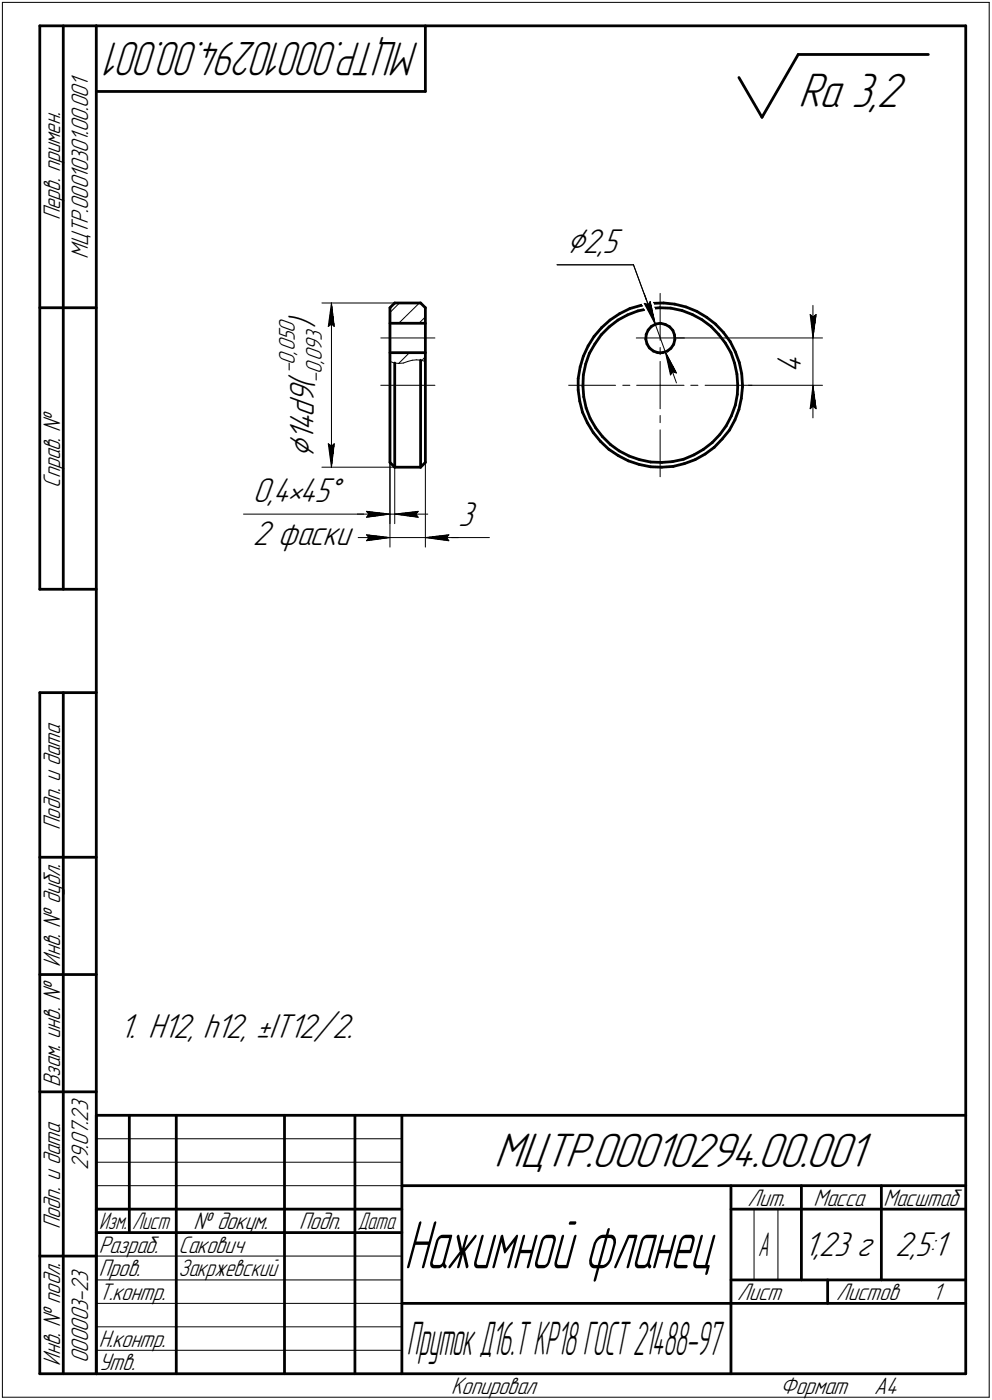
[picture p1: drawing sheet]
<svg xmlns="http://www.w3.org/2000/svg" width="211mm" height="298mm" viewBox="0 0 211 298" stroke-linecap="round" stroke-linejoin="round" font-family="sans-serif">
<g fill="none" stroke="#000" stroke-width=".59">
<path d="M8.5 5.5v120zM8.5 5.5h12zM13.5 5.5v120zM20.5 5.5v287zM20.5 5.5h185zM20.5 19.5h70zM90.5 5.5v14zM157.2 16.5l4.9 8.5zM169.8 11.6l-7.7 13.4zM169.8 11.6h27.7zM205.5 5.5v287zM8.5 65.5h12z"/>
<path d="M83 65.5l1-1zM83 65.5v33zM83 68.8h7.5zM83 75.1h7.5zM84 64.5h5.5zM84 77.3v22.2zM89.5 64.5l1 1zM89.5 76.7v22.8zM90.5 65.5v33zM123.4 78.1l-.4 2.5zM124.1 79.8l-.1 2.4zM124.1 75.9l-.7 2.2z"/>
<path d="M124.6 77.5l-.5 2.3zM125.1 73.7l-1 2.2zM125.4 75.3l-.8 2.2zM126.4 71.6l-1.3 2.1zM126.6 73.2l-1.2 2.1zM127.9 71.3l-1.3 1.9zM128 69.8l1.8-1.6zM128 69.8l-1.6 1.8zM129.6 69.6l1.9-1.4zM129.6 69.6l-1.7 1.7zM129.8 68.2l2-1.4zM131.5 68.2l2-1.1z"/>
<path d="M131.8 66.8l2.2-1.1zM133.5 67.1l2.2-.9zM134 65.7l2.4-.7zM135.7 66.2l2.4-.5zM136.4 65l2.4-.4zM137.4 72.2l.3 1zM137.5 71.2l-.1 1zM137.7 73.2l.5 .9zM137.9 70.3l-.4 .9zM138.1 65.7l2.3-.2zM138.2 74.1l.8 .7zM138.6 69.5l.9-.5z"/>
<path d="M138.6 69.5l-.7 .8zM138.8 64.6l2.4-.1zM139 74.8l1 .3zM139.5 69l1-.2zM140 75.1h1zM140.4 65.5l2.3 .1zM140.5 68.8h.1M140.5 68.8l1.1 .3zM141 75.1l1-.3zM141.2 64.5l2.4 .3zM141.6 69.1l.9 .5zM142 74.8l.7-.6z"/>
<path d="M142.5 69.6l.7 .8zM142.7 65.6l2.4 .5zM143.2 70.4l.3 .9zM143.3 73.3l-.6 .9zM143.5 71.3l.1 1zM143.6 64.8l2.4 .6zM143.6 72.3l-.3 1zM145.1 66.1l2.2 .9zM146 65.4l2.3 .9zM147.3 67l2.1 1.1zM148.3 66.3l2.1 1.3zM149.4 68.1l1.9 1.4z"/>
<path d="M150.4 67.6l1.8 1.4zM151.3 69.5l1.6 1.7zM152.2 69l1.7 1.8zM152.9 71.2l1.4 1.9zM153.9 70.8l1.5 1.9zM154.3 73.1l1.2 2zM155.4 72.7l1.1 2.2zM155.5 75.1l.8 2.2zM156.3 77.3l.5 2.4zM156.5 74.9l.8 2.3zM156.8 79.7l.2 2.3zM157.3 77.2l.5 2.4z"/>
<path d="M157.8 79.6l.2 2.4zM83 98.5l1 1zM84 99.5h5.5zM89.5 99.5l1-1zM123 80.6v2.5zM123 83.1l.4 2.3zM123.4 85.4l.6 2.4zM124 87.8l1 2.2zM124 82.2l.2 2.3zM124.2 84.5l.5 2.4zM124.7 86.9l.9 2.2zM125 90l1.2 2.1z"/>
<path d="M125.6 89.1l1.1 2zM126.2 92.1l1.6 1.9zM126.7 91.1l1.5 1.9zM127.8 94l1.7 1.7zM128.2 93l1.7 1.7zM129.5 95.7l2.1 1.3zM129.9 94.7l1.8 1.3zM131.6 97l2.1 1.1zM131.7 96l2.2 1.1zM133.7 98.1l2.3 .8zM133.9 97.1l2.2 .8zM136 98.9l2.4 .5z"/>
<path d="M136.1 97.9l2.3 .5zM138.4 98.4l2.4 .1zM138.4 99.4l2.4 .1zM140.8 98.5l2.3-.2zM140.8 99.5l2.5-.2zM143.1 98.3l2.4-.5zM143.3 99.3l2.3-.6zM145.5 97.8l2.2-.9zM145.6 98.7l2.3-.8zM147.7 96.9l2-1.2zM147.9 97.9l2.1-1.2zM149.7 95.7l1.9-1.5z"/>
<path d="M150 96.7l2-1.5zM153.2 92.5l-1.6 1.7zM153.7 93.5l-1.7 1.7zM154.5 90.7l-1.3 1.8zM155.2 91.6l-1.5 1.9zM155.6 88.6l-1.1 2.1zM156.4 89.4l-1.2 2.2zM156.5 86.3l-.9 2.3zM156.9 84l-.4 2.3zM157 82l-.1 2zM157.2 87.2l-.8 2.2zM157.7 84.8l-.5 2.4z"/>
<path d="M158 82.4l-.3 2.4zM158 82v.4zM8.5 125.5h12zM8.5 147.5v145zM8.5 147.5h12zM13.5 147.5v145zM8.5 182.5h12zM8.5 207.5h12zM8.5 232.5h12zM20.5 237.5h185zM20.5 237.5v55zM27.5 237.5v25z"/>
<path d="M37.5 237.5v55zM60.5 237.5v55zM75.5 237.5v55zM85.5 237.5v55zM20.5 257.5h65zM85.5 252.5h120zM155.5 252.5v40zM155.5 257.5h15zM170.5 252.5v20zM170.5 257.5h35zM187.5 252.5v20zM8.5 267.5h12z"/>
<path d="M20.5 262.5h65zM85.5 277.5h70zM155.5 277.5h50zM155.5 272.5h50zM176.1 272.5v5zM8.5 292.5h12zM20.5 292.5h185z"/>
</g>
<g fill="none" stroke="#000" stroke-width=".21">
<path d="M.5 .5v297zM.5 .5h210zM210.5 .5v297zM118.5 56.4h16.3zM134.8 56.4l4.6 12.7zM68.5 64.5h15.5zM69.8 69.5l.7-.5zM70.5 64.5l.6 5zM70.5 69l.6 .5zM70.5 64.5l-.7 5zM70.5 64.5v35zM81 72h11.5z"/>
<path d="M83 77l.9 .3zM83 66.5l2-2zM83.9 77.3l.9 .1zM84.8 77.4l1.1-.1zM84.8 77.4l2.3-2.3zM84.8 68.8l4.4-4.3zM85.9 77.3l.9-.3zM86.8 77l.9-.3zM87.7 76.7l.9-.1zM88.6 76.6l1 .1zM89.2 68.8l1.3-1.3zM89.6 76.7l.9 .3z"/>
<path d="M90.5 75.9l-.8 .9zM135.4 72h10.2zM137.1 64.6l.8 .3zM137.1 64.6l2.3 4.5zM137.1 62.5l2.3 6.6zM138.3 64.2l1.1 4.9zM138.3 64.2l-.4 .7zM139.4 69.1l2.2 5.8zM140.5 62.5v10zM140.5 74v1.5zM140.5 77v5zM141.6 74.9l1.1 4.9z"/>
<path d="M141.6 74.9l2.3 4.5zM141.6 74.9l2.3 6.6zM143.1 79.2l-.4 .6zM143.1 79.2l.8 .2zM143.6 72h31.4zM172.4 67l.6 .5zM172.4 67l.6 5zM173 67.5l.7-.5zM173 65v7zM173 72v10zM173.7 67l-.7 5zM68.5 99.5h15.5z"/>
<path d="M69.8 94.5l.7 5zM69.8 94.5l.7 .5zM70.5 95l.6-.5zM71.1 94.5l-.6 5zM81 82h11.5zM83 98.5v18zM83 98.5v13zM84 99.5v12zM90.5 98.5v18zM121 82h10zM132.5 82h1.5zM135.5 82h5z"/>
<path d="M140.5 91.5v10zM140.5 88.5v1.5zM140.5 82v5zM140.5 82h5zM147 82h1.5zM150 82h10zM159.3 82h15.7zM172.4 87l.6-.5zM173 82l-.6 5zM173 86.5l.7 .5zM173 82l.7 5zM173 82v7z"/>
<path d="M51.8 109.5h26.2zM76 114.5h7zM76 109.5h7zM78 109.5h5zM78 113.9l5 .6zM78 113.9l.5 .6zM78 115.1l5-.6zM78 108.9l5 .6zM78 108.9l.5 .6zM78 110.2l5-.7zM78.5 114.5l-.5 .6zM78.5 109.5l-.5 .7z"/>
<path d="M83 114.5h7.5zM83 109.5h1zM84 109.5l5 .7zM84 109.5l5-.6zM84 109.5h7zM88.5 109.5l.5 .7zM89 108.9l-.5 .6zM90.5 114.5h5zM90.5 114.5l5 .6zM90.5 114.5l5-.6zM90.5 114.5h7zM95 114.5l.5 .6z"/>
<path d="M95.5 114.5h8.6zM95.5 113.9l-.5 .6zM20.5 247.5h65zM20.5 252.5h65zM20.5 242.5h65zM160.4 257.5v15zM165.5 257.5v15zM20.5 267.5h65zM20.5 272.5h65zM20.5 277.5h65zM.5 297.5h210zM20.5 282.5h65z"/>
<path d="M20.5 287.5h65z"/>
</g>
<g fill="#fff" stroke="#fff" stroke-width=".21">
<path d="M59 66.5h10.5zM59 66.6h10.5zM59 66.7h10.5zM59 66.8h10.5zM59 66.9h10.5zM59 67h10.5zM59 67.1h10.5zM59 67.1h10.5zM59 67.2h10.5zM59 67.3h10.5zM59 67.4h10.5zM59 67.5h10.5zM59 67.6h10.5zM59 67.6h10.5zM59 67.7h10.5zM59 67.8h10.5zM59 67.9h10.5zM59 68h10.5zM59 68.1h10.5zM59 68.2h10.5zM59 68.2h10.5zM59 68.3h10.5zM59 68.4h10.5zM59 68.5h10.5zM59 68.6h10.5zM59 68.7h10.5zM59 68.7h10.5zM59 68.8h10.5zM59 68.9h10.5zM59 69h10.5zM59 69.1h10.5zM59 69.2h10.5zM59 69.3h10.5zM59 69.3h10.5zM59 69.4h10.5zM59 69.5h10.5zM59 69.6h10.5zM59 69.7h10.5zM59 69.8h10.5zM59 69.8h10.5zM59 69.9h10.5zM59 70h10.5zM59 70.1h10.5zM59 70.2h10.5zM59 70.3h10.5zM59 70.4h10.5zM59 70.4h10.5zM59 70.5h10.5zM59 70.6h10.5zM59 70.7h10.5zM59 70.8h10.5zM59 70.9h10.5zM59 71h10.5zM59 71h10.5zM59 71.1h10.5zM59 71.2h10.5zM59 71.3h10.5zM59 71.4h10.5zM59 71.5h10.5zM59 71.5h10.5zM59 71.6h10.5zM59 71.7h10.5zM59 71.8h10.5zM59 71.9h10.5zM59 72h10.5zM59 72.1h10.5zM59 72.1h10.5zM59 72.2h10.5zM59 72.3h10.5zM59 72.4h10.5zM59 72.5h10.5zM59 72.6h10.5zM59 72.6h10.5zM59 72.7h10.5zM59 72.8h10.5zM59 72.9h10.5zM59 73h10.5zM59 73.1h10.5zM59 73.2h10.5zM59 73.2h10.5zM59 73.3h10.5zM59 73.4h10.5zM59 73.5h10.5zM59 73.6h10.5zM59 73.7h10.5zM59 73.7h10.5zM59 73.8h10.5zM59 73.9h10.5zM59 74h10.5zM59 74.1h10.5zM59 74.2h10.5zM59 74.3h10.5zM59 74.3h10.5zM59 74.4h10.5zM59 74.5h10.5zM59 74.6h10.5zM59 74.7h10.5zM59 74.8h10.5zM59 74.8h10.5zM59 74.9h10.5zM59 75h10.5zM59 75.1h10.5zM59 75.2h10.5zM59 75.3h10.5zM59 75.4h10.5zM59 75.4h10.5zM59 75.5h10.5zM59 75.6h10.5zM59 75.7h10.5zM59 75.8h10.5zM59 75.9h10.5zM59 75.9h10.5zM59 76h10.5zM59 76.1h10.5zM59 76.2h10.5zM59 76.3h10.5zM59 76.4h10.5zM59 76.5h10.5zM59 76.5h10.5zM59 76.6h10.5zM59 76.7h10.5zM59 76.8h10.5zM59 76.9h10.5zM59 77h10.5zM59 77h10.5zM59 77.1h10.5zM59 77.2h10.5zM59 77.3h10.5zM59 77.4h10.5zM59 77.5h10.5zM59 77.6h10.5zM59 77.6h10.5zM59 77.7h10.5zM59 77.8h10.5zM59 77.9h10.5zM59 78h10.5zM59 78.1h10.5zM59 78.1h10.5zM59 78.2h10.5zM59 78.3h10.5zM59 78.4h10.5zM59 78.5h10.5zM59 78.6h10.5zM59 78.7h10.5zM59 78.7h10.5zM59 78.8h10.5zM59 78.9h10.5zM59 79h10.5zM59 79.1h10.5zM59 79.2h10.5zM59 79.2h10.5zM59 79.3h10.5zM59 79.4h10.5zM59 79.5h10.5zM59 79.6h10.5zM59 79.7h10.5zM59 79.8h10.5zM59 79.8h10.5zM59 79.9h10.5zM59 80h10.5zM59 80.1h10.5zM59 80.2h10.5zM59 80.3h10.5zM59 80.3h10.5zM59 80.4h10.5zM59 80.5h10.5zM59 80.6h10.5zM59 80.7h10.5zM59 80.8h10.5zM59 80.9h10.5zM59 80.9h10.5zM59 81h10.5zM59 81.1h10.5zM59 81.2h10.5zM59 81.3h10.5zM59 81.4h10.5zM59 81.4h10.5zM59 81.5h10.5zM59 81.6h10.5zM59 81.7h10.5zM59 81.8h10.5zM59 81.9h10.5zM59 82h10.5zM59 82h10.5zM59 82.1h10.5zM59 82.2h10.5zM59 82.3h10.5zM59 82.4h10.5zM59 82.5h10.5zM59 82.5h10.5zM59 82.6h10.5zM59 82.7h10.5zM59 82.8h10.5zM59 82.9h10.5zM59 83h10.5zM59 83.1h10.5zM59 83.1h10.5zM59 83.2h10.5zM59 83.3h10.5zM59 83.4h10.5zM59 83.5h10.5zM59 83.6h10.5zM59 83.7h10.5zM59 83.7h10.5zM59 83.8h10.5zM59 83.9h10.5zM59 84h10.5zM59 84.1h10.5zM59 84.2h10.5zM59 84.2h10.5zM59 84.3h10.5zM59 84.4h10.5zM59 84.5h10.5zM59 84.6h10.5zM59 84.7h10.5zM59 84.8h10.5zM59 84.8h10.5zM59 84.9h10.5zM59 85h10.5zM59 85.1h10.5zM59 85.2h10.5zM59 85.3h10.5zM59 85.3h10.5zM59 85.4h10.5zM59 85.5h10.5zM59 85.6h10.5zM59 85.7h10.5zM59 85.8h10.5zM59 85.9h10.5zM59 85.9h10.5zM59 86h10.5zM59 86.1h10.5zM59 86.2h10.5zM59 86.3h10.5zM59 86.4h10.5zM59 86.4h10.5zM59 86.5h10.5zM59 86.6h10.5zM59 86.7h10.5zM59 86.8h10.5zM59 86.9h10.5zM59 87h10.5zM59 87h10.5zM59 87.1h10.5zM59 87.2h10.5zM59 87.3h10.5zM59 87.4h10.5zM59 87.5h10.5zM59 87.5h10.5zM59 87.6h10.5zM59 87.7h10.5zM59 87.8h10.5zM59 87.9h10.5zM59 88h10.5zM59 88.1h10.5zM59 88.1h10.5zM59 88.2h10.5zM59 88.3h10.5zM59 88.4h10.5zM59 88.5h10.5zM59 88.6h10.5zM59 88.6h10.5zM59 88.7h10.5zM59 88.8h10.5zM59 88.9h10.5zM59 89h10.5zM59 89.1h10.5zM59 89.2h10.5zM59 89.2h10.5zM59 89.3h10.5zM59 89.4h10.5zM59 89.5h10.5zM59 89.6h10.5zM59 89.7h10.5zM59 89.7h10.5zM59 89.8h10.5zM59 89.9h10.5zM59 90h10.5zM59 90.1h10.5zM59 90.2h10.5zM59 90.3h10.5zM59 90.3h10.5zM59 90.4h10.5zM59 90.5h10.5zM59 90.6h10.5zM59 90.7h10.5zM59 90.8h10.5zM59 90.8h10.5zM59 90.9h10.5zM59 91h10.5zM59 91.1h10.5zM59 91.2h10.5zM59 91.3h10.5zM59 91.4h10.5zM59 91.4h10.5zM59 91.5h10.5zM59 91.6h10.5zM59 91.7h10.5zM59 91.8h10.5zM59 91.9h10.5zM59 91.9h10.5zM59 92h10.5zM59 92.1h10.5zM59 92.2h10.5zM59 92.3h10.5zM59 92.4h10.5zM59 92.5h10.5zM59 92.5h10.5zM59 92.6h10.5zM59 92.7h10.5zM59 92.8h10.5zM59 92.9h10.5zM59 93h10.5zM59 93h10.5zM59 93.1h10.5zM59 93.2h10.5zM59 93.3h10.5zM59 93.4h10.5zM59 93.5h10.5zM59 93.6h10.5zM59 93.6h10.5zM59 93.7h10.5zM59 93.8h10.5zM59 93.9h10.5zM59 94h10.5zM59 94.1h10.5zM59 94.1h10.5zM59 94.2h10.5zM59 94.3h10.5zM59 94.4h10.5zM59 94.5h10.5zM59 94.6h10.5zM59 94.7h10.5zM59 94.7h10.5zM59 94.8h10.5zM59 94.9h10.5zM59 95h10.5zM59 95.1h10.5zM59 95.2h10.5zM59 95.2h10.5zM59 95.3h10.5zM59 95.4h10.5zM59 95.5h10.5zM59 95.6h10.5zM59 95.7h10.5zM59 95.8h10.5zM59 95.8h10.5zM59 95.9h10.5zM59 96h10.5zM59 96.1h10.5zM59 96.2h10.5zM59 96.3h10.5zM59 96.4h10.5zM59 96.4h10.5zM59 96.5h10.5zM59 96.6h10.5zM59 96.7h10.5zM59 96.8h10.5zM59 96.9h10.5zM59 96.9h10.5zM59 97h10.5zM59 97.1h10.5zM59 97.2h10.5zM59 97.3h10.5zM59 97.4h10.5z"/>
<path d="M70.4 64.8h.3zM70.4 64.9h.3zM70.4 64.9h.3zM70.4 65h.4zM70.3 65.1h.5zM70.3 65.2h.6zM70.3 65.3h.6zM70.2 65.4h.7zM70.2 65.4h.8zM70.1 65.5h.9zM70.1 65.6h.9zM70 65.7h1zM70 65.8h1zM70 65.9h1.1zM69.9 66h1.2zM69.9 66h1.2zM69.8 66.1h1.4zM69.8 66.2h1.4zM69.8 66.3h1.4zM69.8 66.4h1.5zM69.8 66.5h1.5zM69.8 66.5h1.5zM69.8 66.6h1.5zM69.8 66.7h1.5zM69.8 66.8h1.5zM69.8 66.9h1.5zM69.7 67h1.7zM69.7 67.1h1.7zM69.7 67.1h1.7zM69.7 67.2h1.7zM69.7 67.3h1.7zM69.7 67.4h1.7zM69.7 67.5h1.7zM69.6 67.6h1.9zM69.6 67.6h1.9zM69.6 67.7h1.9zM69.6 67.8h1.9zM69.6 67.9h1.9zM69.6 68h1.9zM69.6 68.1h1.9zM69.5 68.2h2zM69.5 68.2h2zM69.5 68.3h2zM69.5 68.4h2zM69.5 68.5h2zM69.5 68.6h2zM69.5 68.7h2zM69.5 68.7h2zM69.4 68.8h2.2zM69.4 68.9h2.2zM69.4 69h2.2zM69.4 69.1h2.2zM69.4 69.2h2.2zM69.4 69.3h2.2zM69.4 69.3h2.2zM69.3 69.4h2.4zM69.3 69.5h2.4zM69.3 69.6h2.4zM69.3 69.7h2.4zM69.3 69.8h2.4zM69.3 69.8h2.4zM69.3 69.9h2.4z"/>
<path d="M69.3 94h2.4zM69.3 94.1h2.4zM69.3 94.1h2.4zM69.3 94.2h2.4zM69.3 94.3h2.4zM69.3 94.4h2.4zM69.3 94.5h2.4zM69.3 94.6h2.4zM69.4 94.7h2.2zM69.4 94.7h2.2zM69.4 94.8h2.2zM69.4 94.9h2.2zM69.4 95h2.2zM69.4 95.1h2.2zM69.4 95.2h2.2zM69.5 95.2h2zM69.5 95.3h2zM69.5 95.4h2zM69.5 95.5h2zM69.5 95.6h2zM69.5 95.7h2zM69.5 95.8h2zM69.5 95.8h2zM69.6 95.9h1.9zM69.6 96h1.9zM69.6 96.1h1.9zM69.6 96.2h1.9zM69.6 96.3h1.9zM69.6 96.4h1.9zM69.6 96.4h1.9zM69.7 96.5h1.7zM69.7 96.6h1.7zM69.7 96.7h1.7zM69.7 96.8h1.7zM69.7 96.9h1.7zM69.7 96.9h1.7zM69.7 97h1.7zM69.8 97.1h1.5zM69.8 97.2h1.5zM69.8 97.3h1.5zM69.8 97.4h1.5zM69.8 97.5h1.5zM69.8 97.5h1.5zM69.8 97.6h1.5zM69.8 97.7h1.4zM69.8 97.8h1.4zM69.8 97.9h1.4zM69.9 98h1.2zM69.9 98h1.2zM70 98.1h1.1zM70 98.2h1zM70 98.3h1zM70.1 98.4h.9zM70.1 98.5h.9zM70.2 98.6h.8zM70.2 98.6h.7zM70.3 98.7h.6zM70.3 98.8h.6zM70.3 98.9h.5zM70.4 99h.4zM70.4 99.1h.3zM70.4 99.1h.3zM70.4 99.2h.3z"/>
<path d="M97.5 106.3h4.6zM97.5 106.4h4.6zM97.5 106.5h4.6zM97.5 106.6h4.6zM97.5 106.7h4.6zM97.5 106.8h4.6zM97.5 106.8h4.6zM97.5 106.9h4.6zM97.5 107h4.6zM97.5 107.1h4.6zM97.5 107.2h4.6zM97.5 107.3h4.6zM97.5 107.4h4.6zM97.5 107.4h4.6zM97.5 107.5h4.6zM97.5 107.6h4.6zM97.5 107.7h4.6zM97.5 107.8h4.6zM97.5 107.9h4.6zM97.5 107.9h4.6zM97.5 108h4.6zM97.5 108.1h4.6zM97.5 108.2h4.6zM97.5 108.3h4.6zM97.5 108.4h4.6zM97.5 108.5h4.6zM97.5 108.5h4.6zM97.5 108.6h4.6zM97.5 108.7h4.6zM97.5 108.8h4.6zM97.5 108.9h4.6zM97.5 109h4.6zM97.5 109.1h4.6zM97.5 109.1h4.6zM97.5 109.2h4.6zM97.5 109.3h4.6zM97.5 109.4h4.6zM97.5 109.5h4.6zM97.5 109.6h4.6zM97.5 109.6h4.6zM97.5 109.7h4.6zM97.5 109.8h4.6zM97.5 109.9h4.6zM97.5 110h4.6zM97.5 110.1h4.6zM97.5 110.2h4.6zM97.5 110.2h4.6zM97.5 110.3h4.6zM97.5 110.4h4.6zM97.5 110.5h4.6zM97.5 110.6h4.6zM97.5 110.7h4.6zM97.5 110.7h4.6zM97.5 110.8h4.6zM97.5 110.9h4.6zM97.5 111h4.6zM97.5 111.1h4.6zM97.5 111.2h4.6zM97.5 111.3h4.6zM97.5 111.3h4.6zM97.5 111.4h4.6zM97.5 111.5h4.6zM97.5 111.6h4.6zM97.5 111.7h4.6zM97.5 111.8h4.6zM97.5 111.8h4.6zM97.5 111.9h4.6zM97.5 112h4.6zM97.5 112.1h4.6zM97.5 112.2h4.6zM97.5 112.3h4.6zM97.5 112.4h4.6zM97.5 112.4h4.6zM97.5 112.5h4.6zM97.5 112.6h4.6zM97.5 112.7h4.6zM97.5 112.8h4.6zM97.5 112.9h4.6zM97.5 112.9h4.6zM97.5 113h4.6zM97.5 113.1h4.6zM97.5 113.2h4.6zM97.5 113.3h4.6zM97.5 113.4h4.6zM97.5 113.5h4.6z"/>
<path d="M77.5 113.4h.6zM77.5 113.5h1.2zM77.5 113.5h1.8zM77.5 113.6h2.5zM77.5 113.7h3.1zM77.5 113.8h3.7zM77.5 113.9h3.9zM77.5 114h4.2zM77.5 114h4.4zM77.5 114.1h4.6zM77.5 114.2h4.9zM77.5 114.3h5zM77.5 114.4h5.3zM77.5 114.5h5.5zM77.5 114.6h5.3zM77.5 114.6h5.1zM77.5 114.7h4.9zM77.5 114.8h4.7zM77.5 114.9h4.5zM77.5 115h4.3zM77.5 115.1h4.1zM77.5 115.1h3.9zM77.5 115.2h3.7zM77.5 115.3h3.1zM77.5 115.4h2.5zM77.5 115.5h1.8zM77.5 115.6h1.2zM77.5 115.7h.6z"/>
<path d="M95.4 113.4h.6zM94.8 113.5h1.2zM94.1 113.5h1.9zM93.6 113.6h2.4zM93 113.7h3zM92.3 113.8h3.7zM92.1 113.9h3.9zM91.9 114h4.1zM91.7 114h4.3zM91.4 114.1h4.6zM91.2 114.2h4.8zM91 114.3h5zM90.8 114.4h5.2zM90.5 114.5h5.5zM90.8 114.6h5.2zM90.9 114.6h5.1zM91.1 114.7h4.9zM91.4 114.8h4.6zM91.5 114.9h4.5zM91.7 115h4.3zM91.9 115.1h4.1zM92.1 115.1h3.9zM92.3 115.2h3.7zM93 115.3h3zM93.6 115.4h2.4zM94.1 115.5h1.9zM94.8 115.6h1.2zM95.4 115.7h.6z"/>
<path d="M141.6 75.1h.1zM141.6 75.2h.2zM141.6 75.3h.3zM141.6 75.4h.4zM141.6 75.4h.5zM141.6 75.5h.6zM141.6 75.6h.6zM141.6 75.7h.6zM141.6 75.8h.7zM141.6 75.9h.8zM141.6 75.9h.9zM141.6 76h1zM141.6 76.1h1.1zM141.6 76.2h1.1zM141.6 76.3h1.2zM141.6 76.4h1.2zM141.6 76.5h1.3zM141.6 76.5h1.4zM141.6 76.6h1.4zM141.6 76.7h1.5zM141.6 76.8h1.5zM141.5 76.9h1.7zM141.6 77h1.6zM141.6 77h1.7zM141.6 77.1h1.7zM141.6 77.2h1.7zM141.6 77.3h1.7zM141.6 77.4h1.8zM141.6 77.5h1.8zM141.6 77.6h1.9zM141.7 77.6h1.9zM141.7 77.7h1.9zM141.7 77.8h2zM141.7 77.9h2zM141.8 78h2zM141.8 78.1h2zM141.8 78.1h2zM141.8 78.2h2zM141.8 78.3h2.1zM141.9 78.4h2zM141.9 78.5h2.1zM141.9 78.6h2.1zM141.9 78.7h2.2zM142 78.7h2.2zM142 78.8h2.2zM142 78.9h2.3zM142 79h2.3zM142.1 79.1h2.3zM142.1 79.2h2.3zM142.1 79.2h2.3zM142.1 79.3h2.3zM142.1 79.4h2.4zM142.2 79.5h2.3zM142.2 79.6h2.4zM142.2 79.7h2.4zM142.2 79.8h2.2zM142.2 79.8h2zM142.2 79.9h1.7zM142.2 80h1.5zM142.2 80.1h1.2zM142.3 80.2h1zM142.3 80.3h.7zM142.3 80.3h.5zM142.3 80.4h.3z"/>
<path d="M138.5 63.6h.3zM138.3 63.7h.5zM138.1 63.8h.7zM137.8 63.8h1zM137.6 63.9h1.3zM137.4 64h1.5zM137.2 64.1h1.7zM136.9 64.2h2zM136.7 64.3h2.2zM136.4 64.3h2.5zM136.5 64.4h2.4zM136.6 64.5h2.3zM136.6 64.6h2.4zM136.7 64.7h2.3zM136.7 64.8h2.3zM136.7 64.9h2.3zM136.7 64.9h2.3zM136.8 65h2.3zM136.8 65.1h2.3zM136.9 65.2h2.2zM136.9 65.3h2.2zM137 65.4h2.2zM137 65.4h2.2zM137.1 65.5h2.1zM137.1 65.6h2.1zM137.2 65.7h2.1zM137.2 65.8h2.1zM137.2 65.9h2.1zM137.2 66h2.1zM137.3 66h2zM137.3 66.1h2.1zM137.4 66.2h2zM137.4 66.3h2zM137.5 66.4h1.9zM137.5 66.5h1.9zM137.6 66.5h1.8zM137.6 66.6h1.8zM137.7 66.7h1.7zM137.7 66.8h1.8zM137.8 66.9h1.7zM137.8 67h1.7zM137.8 67.1h1.7zM137.8 67.1h1.7zM137.9 67.2h1.6zM137.9 67.3h1.6zM138 67.4h1.5zM138 67.5h1.5zM138.1 67.6h1.4zM138.1 67.6h1.4zM138.2 67.7h1.3zM138.3 67.8h1.2zM138.3 67.9h1.2zM138.4 68h1.1zM138.5 68.1h1zM138.6 68.2h.9zM138.7 68.2h.8zM138.8 68.3h.7zM138.9 68.4h.6zM138.9 68.5h.6zM139 68.6h.5zM139.1 68.7h.4zM139.2 68.7h.3zM139.3 68.8h.2zM139.4 68.9h.1z"/>
<path d="M120.6 48.1h12.2zM120.6 48.2h12.2zM120.6 48.3h12.2zM120.6 48.3h12.2zM120.6 48.4h12.2zM120.6 48.5h12.2zM120.6 48.6h12.2zM120.6 48.7h12.2zM120.6 48.8h12.2zM120.6 48.9h12.2zM120.6 48.9h12.2zM120.6 49h12.2zM120.6 49.1h12.2zM120.6 49.2h12.2zM120.6 49.3h12.2zM120.6 49.4h12.2zM120.6 49.4h12.2zM120.6 49.5h12.2zM120.6 49.6h12.2zM120.6 49.7h12.2zM120.6 49.8h12.2zM120.6 49.9h12.2zM120.6 50h12.2zM120.6 50h12.2zM120.6 50.1h12.2zM120.6 50.2h12.2zM120.6 50.3h12.2zM120.6 50.4h12.2zM120.6 50.5h12.2zM120.6 50.5h12.2zM120.6 50.6h12.2zM120.6 50.7h12.2zM120.6 50.8h12.2zM120.6 50.9h12.2zM120.6 51h12.2zM120.6 51.1h12.2zM120.6 51.1h12.2zM120.6 51.2h12.2zM120.6 51.3h12.2zM120.6 51.4h12.2zM120.6 51.5h12.2zM120.6 51.6h12.2zM120.6 51.6h12.2zM120.6 51.7h12.2zM120.6 51.8h12.2zM120.6 51.9h12.2zM120.6 52h12.2zM120.6 52.1h12.2zM120.6 52.2h12.2zM120.6 52.2h12.2zM120.6 52.3h12.2zM120.6 52.4h12.2zM120.6 52.5h12.2zM120.6 52.6h12.2zM120.6 52.7h12.2zM120.6 52.7h12.2zM120.6 52.8h12.2zM120.6 52.9h12.2zM120.6 53h12.2zM120.6 53.1h12.2zM120.6 53.2h12.2zM120.6 53.3h12.2zM120.6 53.3h12.2zM120.6 53.4h12.2zM120.6 53.5h12.2zM120.6 53.6h12.2zM120.6 53.7h12.2zM120.6 53.8h12.2zM120.6 53.8h12.2zM120.6 53.9h12.2zM120.6 54h12.2zM120.6 54.1h12.2zM120.6 54.2h12.2zM120.6 54.3h12.2zM120.6 54.4h12.2zM120.6 54.4h12.2zM120.6 54.5h12.2zM120.6 54.6h12.2zM120.6 54.7h12.2zM120.6 54.8h12.2zM120.6 54.9h12.2zM120.6 54.9h12.2zM120.6 55h12.2zM120.6 55.1h12.2zM120.6 55.2h12.2zM120.6 55.3h12.2z"/>
<path d="M164.8 74.5h7.2zM164.8 74.6h7.2zM164.8 74.7h7.2zM164.8 74.8h7.2zM164.8 74.8h7.2zM164.8 74.9h7.2zM164.8 75h7.2zM164.8 75.1h7.2zM164.8 75.2h7.2zM164.8 75.3h7.2zM164.8 75.4h7.2zM164.8 75.4h7.2zM164.8 75.5h7.2zM164.8 75.6h7.2zM164.8 75.7h7.2zM164.8 75.8h7.2zM164.8 75.9h7.2zM164.8 75.9h7.2zM164.8 76h7.2zM164.8 76.1h7.2zM164.8 76.2h7.2zM164.8 76.3h7.2zM164.8 76.4h7.2zM164.8 76.5h7.2zM164.8 76.5h7.2zM164.8 76.6h7.2zM164.8 76.7h7.2zM164.8 76.8h7.2zM164.8 76.9h7.2zM164.8 77h7.2zM164.8 77h7.2zM164.8 77.1h7.2zM164.8 77.2h7.2zM164.8 77.3h7.2zM164.8 77.4h7.2zM164.8 77.5h7.2zM164.8 77.6h7.2zM164.8 77.6h7.2zM164.8 77.7h7.2zM164.8 77.8h7.2zM164.8 77.9h7.2zM164.8 78h7.2zM164.8 78.1h7.2zM164.8 78.1h7.2zM164.8 78.2h7.2zM164.8 78.3h7.2zM164.8 78.4h7.2zM164.8 78.5h7.2zM164.8 78.6h7.2zM164.8 78.7h7.2zM164.8 78.7h7.2zM164.8 78.8h7.2zM164.8 78.9h7.2zM164.8 79h7.2zM164.8 79.1h7.2zM164.8 79.2h7.2zM164.8 79.2h7.2zM164.8 79.3h7.2zM164.8 79.4h7.2z"/>
<path d="M172.9 82.3h.2zM172.9 82.4h.2zM172.9 82.5h.3zM172.8 82.5h.4zM172.8 82.6h.4zM172.7 82.7h.6zM172.7 82.8h.6zM172.7 82.9h.7zM172.6 83h.8zM172.6 83.1h.9zM172.6 83.1h.9zM172.6 83.2h.9zM172.6 83.3h1zM172.5 83.4h1.1zM172.5 83.5h1.2zM172.5 83.6h1.2zM172.4 83.7h1.3zM172.4 83.7h1.3zM172.3 83.8h1.4zM172.3 83.9h1.5zM172.3 84h1.5zM172.3 84.1h1.5zM172.3 84.2h1.5zM172.3 84.2h1.5zM172.3 84.3h1.5zM172.3 84.4h1.5zM172.2 84.5h1.7zM172.2 84.6h1.7zM172.2 84.7h1.7zM172.2 84.8h1.7zM172.2 84.8h1.7zM172.2 84.9h1.7zM172.2 85h1.7zM172.1 85.1h1.9zM172.1 85.2h1.9zM172.1 85.3h1.9zM172.1 85.3h1.9zM172.1 85.4h1.9zM172.1 85.5h1.9zM172.1 85.6h1.9zM172 85.7h2.1zM172 85.8h2.1zM172 85.9h2.1zM172 85.9h2.1zM172 86h2.1zM172 86.1h2.1zM172 86.2h2.1zM172 86.3h2.2zM172 86.4h2.2zM172 86.4h2.2zM172 86.5h2.2zM172 86.6h2.2zM172 86.7h2.2zM172 86.8h2.2zM171.9 86.9h2.3zM171.9 87h2.3zM171.9 87h2.3zM171.9 87.1h2.3zM171.9 87.2h2.3zM171.9 87.3h2.3zM171.9 87.4h2.3z"/>
<path d="M171.8 66.5h2.4zM171.9 66.5h2.3zM171.9 66.6h2.3zM171.9 66.7h2.3zM171.9 66.8h2.3zM171.9 66.9h2.3zM171.9 67h2.3zM171.9 67.1h2.3zM172 67.1h2.2zM172 67.2h2.2zM172 67.3h2.2zM172 67.4h2.2zM172 67.5h2.2zM172 67.6h2.2zM172 67.6h2.2zM172 67.7h2.1zM172 67.8h2.1zM172 67.9h2.1zM172 68h2.1zM172 68.1h2.1zM172 68.2h2.1zM172 68.2h2.1zM172 68.3h2zM172.1 68.4h1.9zM172.1 68.5h1.9zM172.1 68.6h1.9zM172.1 68.7h1.9zM172.1 68.7h1.9zM172.1 68.8h1.9zM172.1 68.9h1.9zM172.2 69h1.7zM172.2 69.1h1.7zM172.2 69.2h1.7zM172.2 69.3h1.7zM172.2 69.3h1.7zM172.2 69.4h1.7zM172.2 69.5h1.7zM172.3 69.6h1.5zM172.3 69.7h1.5zM172.3 69.8h1.5zM172.3 69.8h1.5zM172.3 69.9h1.5zM172.3 70h1.5zM172.3 70.1h1.5zM172.3 70.2h1.4zM172.4 70.3h1.3zM172.4 70.4h1.3zM172.5 70.4h1.2zM172.5 70.5h1.2zM172.5 70.6h1.1zM172.6 70.7h1zM172.6 70.8h.9zM172.6 70.9h.9zM172.6 71h.9zM172.6 71h.8zM172.7 71.1h.7zM172.7 71.2h.6zM172.7 71.3h.6zM172.8 71.4h.4zM172.8 71.5h.4zM172.9 71.5h.3zM172.9 71.6h.2zM172.9 71.7h.2z"/>
<path d="M53.8 101.3h19.9zM53.8 101.3h19.9zM53.8 101.4h19.9zM53.8 101.5h19.9zM53.8 101.6h19.9zM53.8 101.7h19.9zM53.8 101.8h19.9zM53.8 101.9h19.9zM53.8 101.9h19.9zM53.8 102h19.9zM53.8 102.1h19.9zM53.8 102.2h19.9zM53.8 102.3h19.9zM53.8 102.4h19.9zM53.8 102.4h19.9zM53.8 102.5h19.9zM53.8 102.6h19.9zM53.8 102.7h19.9zM53.8 102.8h19.9zM53.8 102.9h19.9zM53.8 103h19.9zM53.8 103h19.9zM53.8 103.1h19.9zM53.8 103.2h19.9zM53.8 103.3h19.9zM53.8 103.4h19.9zM53.8 103.5h19.9zM53.8 103.5h19.9zM53.8 103.6h19.9zM53.8 103.7h19.9zM53.8 103.8h19.9zM53.8 103.9h19.9zM53.8 104h19.9zM53.8 104.1h19.9zM53.8 104.1h19.9zM53.8 104.2h19.9zM53.8 104.3h19.9zM53.8 104.4h19.9zM53.8 104.5h19.9zM53.8 104.6h19.9zM53.8 104.6h19.9zM53.8 104.7h19.9zM53.8 104.8h19.9zM53.8 104.9h19.9zM53.8 105h19.9zM53.8 105.1h19.9zM53.8 105.2h19.9zM53.8 105.2h19.9zM53.8 105.3h19.9zM53.8 105.4h19.9zM53.8 105.5h19.9zM53.8 105.6h19.9zM53.8 105.7h19.9zM53.8 105.7h19.9zM53.8 105.8h19.9zM53.8 105.9h19.9zM53.8 106h19.9zM53.8 106.1h19.9zM53.8 106.2h19.9zM53.8 106.3h19.9zM53.8 106.3h19.9zM53.8 106.4h19.9zM53.8 106.5h19.9zM53.8 106.6h19.9zM53.8 106.7h19.9zM53.8 106.8h19.9zM53.8 106.8h19.9zM53.8 106.9h19.9zM53.8 107h19.9zM53.8 107.1h19.9zM53.8 107.2h19.9zM53.8 107.3h19.9zM53.8 107.4h19.9zM53.8 107.4h19.9zM53.8 107.5h19.9zM53.8 107.6h19.9zM53.8 107.7h19.9zM53.8 107.8h19.9zM53.8 107.9h19.9zM53.8 107.9h19.9zM53.8 108h19.9zM53.8 108.1h19.9zM53.8 108.2h19.9zM53.8 108.3h19.9zM53.8 108.4h19.9z"/>
<path d="M53.8 110.5h22.2zM53.8 110.6h22.2zM53.8 110.7h22.2zM53.8 110.7h22.2zM53.8 110.8h22.2zM53.8 110.9h22.2zM53.8 111h22.2zM53.8 111.1h22.2zM53.8 111.2h22.2zM53.8 111.3h22.2zM53.8 111.3h22.2zM53.8 111.4h22.2zM53.8 111.5h22.2zM53.8 111.6h22.2zM53.8 111.7h22.2zM53.8 111.8h22.2zM53.8 111.8h22.2zM53.8 111.9h22.2zM53.8 112h22.2zM53.8 112.1h22.2zM53.8 112.2h22.2zM53.8 112.3h22.2zM53.8 112.4h22.2zM53.8 112.4h22.2zM53.8 112.5h22.2zM53.8 112.6h22.2zM53.8 112.7h22.2zM53.8 112.8h22.2zM53.8 112.9h22.2zM53.8 112.9h22.2zM53.8 113h22.2zM53.8 113.1h22.2zM53.8 113.2h22.2zM53.8 113.3h22.2zM53.8 113.4h22.2zM53.8 113.5h22.2zM53.8 113.5h22.2zM53.8 113.6h22.2zM53.8 113.7h22.2zM53.8 113.8h22.2zM53.8 113.9h22.2zM53.8 114h22.2zM53.8 114h22.2zM53.8 114.1h22.2zM53.8 114.2h22.2zM53.8 114.3h22.2zM53.8 114.4h22.2zM53.8 114.5h22.2zM53.8 114.6h22.2zM53.8 114.6h22.2zM53.8 114.7h22.2zM53.8 114.8h22.2zM53.8 114.9h22.2zM53.8 115h22.2zM53.8 115.1h22.2zM53.8 115.1h22.2zM53.8 115.2h22.2zM53.8 115.3h22.2zM53.8 115.4h22.2zM53.8 115.5h22.2zM53.8 115.6h22.2zM53.8 115.7h22.2zM53.8 115.7h22.2zM53.8 115.8h22.2zM53.8 115.9h22.2zM53.8 116h22.2zM53.8 116.1h22.2zM53.8 116.2h22.2zM53.8 116.2h22.2zM53.8 116.3h22.2zM53.8 116.4h22.2zM53.8 116.5h22.2zM53.8 116.6h22.2zM53.8 116.7h22.2zM53.8 116.8h22.2zM53.8 116.8h22.2zM53.8 116.9h22.2zM53.8 117h22.2zM53.8 117.1h22.2zM53.8 117.2h22.2zM53.8 117.3h22.2zM53.8 117.3h22.2zM53.8 117.4h22.2zM53.8 117.5h22.2z"/>
<path d="M77.5 108.4h.6zM77.5 108.5h1.2zM77.5 108.5h1.8zM77.5 108.6h2.5zM77.5 108.7h3.1zM77.5 108.8h3.7zM77.5 108.9h3.9zM77.5 109h4.2zM77.5 109.1h4.4zM77.5 109.1h4.6zM77.5 109.2h4.9zM77.5 109.3h5zM77.5 109.4h5.3zM77.5 109.5h5.5zM77.5 109.6h5.3zM77.5 109.6h5.1zM77.5 109.7h4.9zM77.5 109.8h4.7zM77.5 109.9h4.5zM77.5 110h4.3zM77.5 110.1h4.1zM77.5 110.2h3.9zM77.5 110.2h3.7zM77.5 110.3h3.1zM77.5 110.4h2.5zM77.5 110.5h1.8zM77.5 110.6h1.2zM77.5 110.7h.6z"/>
<path d="M88.9 108.4h.6zM88.3 108.5h1.2zM87.6 108.5h1.9zM87 108.6h2.5zM86.4 108.7h3.1zM85.8 108.8h3.7zM85.6 108.9h3.9zM85.3 109h4.2zM85.2 109.1h4.3zM84.9 109.1h4.6zM84.7 109.2h4.8zM84.5 109.3h5zM84.2 109.4h5.3zM84 109.5h5.5zM84.2 109.6h5.3zM84.4 109.6h5.1zM84.6 109.7h4.9zM84.8 109.8h4.7zM85 109.9h4.5zM85.2 110h4.3zM85.4 110.1h4.1zM85.6 110.2h3.9zM85.8 110.2h3.7zM86.4 110.3h3.1zM87 110.4h2.5zM87.6 110.5h1.9zM88.3 110.6h1.2zM88.9 110.7h.6z"/>
</g>
<g fill="#000" stroke="#000" stroke-width=".21">
<path d="M70.4 65.8h.1zM70.4 65.9h.1zM70.4 66h.1zM70.4 66h.1zM70.4 66.1h.1zM70.4 66.2h.1zM70.4 66.3h.1zM70.4 66.4h.1zM70.3 66.5h.2zM70.3 66.5h.2zM70.3 66.6h.2zM70.3 66.7h.2zM70.3 66.8h.2zM70.3 66.9h.2zM70.3 67h.2zM70.2 67.1h.3zM70.2 67.1h.3zM70.2 67.2h.3zM70.2 67.3h.3zM70.2 67.4h.3zM70.2 67.5h.3zM70.2 67.6h.3zM70.1 67.6h.4zM70.1 67.7h.4zM70.1 67.8h.4zM70.1 67.9h.4zM70.1 68h.4zM70.1 68.1h.4zM70.1 68.2h.4zM70.1 68.2h.4zM70 68.3h.5zM70 68.4h.5zM70 68.5h.5zM70 68.6h.5zM70 68.7h.5zM70 68.7h.5zM70 68.8h.5zM69.9 68.9h.6zM69.9 69h.6zM69.9 69.1h.5zM69.9 69.2h.5zM69.9 69.3h.3zM69.9 69.3h.2z"/>
<path d="M70.5 65.3h.2zM70.5 65.4h.2zM70.5 65.4h.2zM70.5 65.5h.2zM70.5 65.6h.2zM70.5 65.7h.2zM70.5 65.8h.2zM70.5 65.9h.2zM70.5 66h.3zM70.5 66h.3zM70.5 66.1h.3zM70.5 66.2h.3zM70.5 66.3h.3zM70.5 66.4h.3zM70.5 66.5h.3zM70.5 66.5h.3zM70.5 66.6h.3zM70.5 66.7h.4zM70.5 66.8h.4zM70.5 66.9h.4zM70.5 67h.4zM70.5 67.1h.4zM70.5 67.1h.4zM70.5 67.2h.4zM70.5 67.3h.4zM70.5 67.4h.5zM70.5 67.5h.5zM70.5 67.6h.5zM70.5 67.6h.5zM70.5 67.7h.5zM70.5 67.8h.5zM70.5 67.9h.5zM70.5 68h.5zM70.5 68.1h.5zM70.5 68.2h.5zM70.5 68.2h.5zM70.5 68.3h.5zM70.5 68.4h.5zM70.5 68.5h.5zM70.5 68.6h.5zM70.5 68.7h.5zM70.5 68.7h.5zM70.5 68.8h.6zM70.5 68.9h.6zM70.5 69h.6zM70.7 69.1h.4zM70.8 69.2h.3zM70.9 69.3h.2zM71 69.3h.1z"/>
<path d="M137.2 64.7h.2zM137.2 64.8h.5zM137.2 64.9h.7zM137.3 64.9h.7zM137.3 65h.7zM137.4 65.1h.7zM137.4 65.2h.7zM137.5 65.3h.6zM137.5 65.4h.7zM137.6 65.4h.6zM137.6 65.5h.6zM137.7 65.6h.6zM137.7 65.7h.6zM137.8 65.8h.5zM137.8 65.9h.5zM137.8 66h.5zM137.8 66h.6zM137.9 66.1h.5zM138 66.2h.4zM138 66.3h.5zM138.1 66.4h.4zM138.1 66.5h.4zM138.2 66.5h.4zM138.2 66.6h.4zM138.3 66.7h.3zM138.3 66.8h.4zM138.3 66.9h.4zM138.3 67h.4zM138.4 67.1h.4zM138.4 67.1h.4zM138.5 67.2h.4zM138.5 67.3h.4zM138.6 67.4h.3zM138.6 67.5h.3zM138.7 67.6h.2zM138.8 67.6h.1zM138.8 67.7h.2zM138.9 67.8h.1zM138.9 67.9h.1zM138.9 68h.2zM138.9 68.1h.2zM139 68.2h.2zM139 68.2h.2zM139.1 68.4h.2z"/>
<path d="M138.3 64.3h.1zM138.3 64.4h.1zM138.2 64.5h.2zM138.1 64.6h.4zM138.1 64.7h.4zM138 64.8h.5zM137.9 64.9h.6zM138 64.9h.6zM138 65h.6zM138.1 65.1h.5zM138.1 65.2h.5zM138.1 65.3h.5zM138.2 65.4h.5zM138.2 65.4h.5zM138.2 65.5h.5zM138.3 65.6h.4zM138.3 65.7h.5zM138.3 65.8h.5zM138.3 65.9h.5zM138.3 66h.5zM138.4 66h.4zM138.4 66.1h.5zM138.4 66.2h.5zM138.5 66.3h.4zM138.5 66.4h.4zM138.5 66.5h.4zM138.6 66.5h.3zM138.6 66.6h.3zM138.6 66.7h.3zM138.7 66.8h.2zM138.7 66.9h.3zM138.7 67h.3zM138.8 67.1h.2zM138.8 67.1h.2zM138.9 67.2h.2zM138.9 67.3h.2zM138.9 67.4h.2zM138.9 67.5h.2zM138.9 67.6h.2zM138.9 67.6h.3zM139 67.7h.2zM139 67.8h.2zM139 67.9h.2zM139.1 68h.2zM139.1 68.1h.2z"/>
<path d="M141.8 75.9h.2zM141.8 76h.2zM141.9 76.1h.2zM141.9 76.2h.2zM141.9 76.3h.2zM141.9 76.4h.3zM142 76.5h.2zM142 76.5h.2zM142 76.6h.2zM142 76.7h.2zM142 76.8h.2zM142.1 76.9h.2zM142.1 77h.2zM142.1 77h.2zM142.1 77.1h.3zM142.2 77.2h.2zM142.2 77.3h.3zM142.2 77.4h.3zM142.2 77.5h.3zM142.2 77.6h.4zM142.2 77.6h.4zM142.2 77.7h.4zM142.2 77.8h.5zM142.2 77.9h.5zM142.3 78h.4zM142.3 78.1h.4zM142.3 78.1h.4zM142.3 78.2h.5zM142.3 78.3h.5zM142.4 78.4h.4zM142.4 78.5h.5zM142.4 78.6h.5zM142.4 78.7h.5zM142.5 78.7h.5zM142.5 78.8h.5zM142.5 78.9h.5zM142.5 79h.6zM142.5 79.1h.6zM142.6 79.2h.5zM142.6 79.2h.5zM142.6 79.3h.4zM142.6 79.4h.4zM142.7 79.5h.2zM142.7 79.6h.1zM142.7 79.7h.1z"/>
<path d="M141.8 75.6h.2zM141.9 75.8h.2zM141.9 75.9h.2zM142 75.9h.2zM142 76h.2zM142.1 76.1h.1zM142.1 76.2h.1zM142.1 76.3h.2zM142.2 76.4h.1zM142.2 76.5h.2zM142.2 76.5h.3zM142.2 76.6h.3zM142.2 76.7h.4zM142.2 76.8h.4zM142.3 76.9h.4zM142.3 77h.4zM142.3 77h.4zM142.4 77.1h.3zM142.4 77.2h.4zM142.5 77.3h.3zM142.5 77.4h.4zM142.5 77.5h.4zM142.6 77.6h.4zM142.6 77.6h.4zM142.6 77.7h.5zM142.7 77.8h.4zM142.7 77.9h.5zM142.7 78h.6zM142.7 78.1h.6zM142.7 78.1h.6zM142.8 78.2h.5zM142.8 78.3h.6zM142.8 78.4h.6zM142.9 78.5h.6zM142.9 78.6h.6zM142.9 78.7h.7zM143 78.7h.6zM143 78.8h.7zM143 78.9h.7zM143.1 79h.7zM143.1 79.1h.7zM143.1 79.2h.7zM143.4 79.2h.4zM143.7 79.3h.2z"/>
<path d="M172.5 67.1h.1zM172.5 67.2h.2zM172.5 67.3h.3zM172.5 67.4h.4zM172.5 67.5h.5zM172.5 67.6h.5zM172.5 67.6h.5zM172.6 67.7h.4zM172.6 67.8h.4zM172.6 67.9h.4zM172.6 68h.4zM172.6 68.1h.4zM172.6 68.2h.4zM172.6 68.2h.4zM172.6 68.3h.4zM172.6 68.4h.4zM172.6 68.5h.4zM172.6 68.6h.4zM172.6 68.7h.4zM172.6 68.7h.4zM172.6 68.8h.4zM172.6 68.9h.4zM172.6 69h.4zM172.6 69.1h.4zM172.7 69.2h.3zM172.7 69.3h.3zM172.7 69.3h.3zM172.7 69.4h.3zM172.7 69.5h.3zM172.7 69.6h.3zM172.7 69.7h.3zM172.7 69.8h.3zM172.8 69.8h.2zM172.8 69.9h.2zM172.8 70h.2zM172.8 70.1h.2zM172.8 70.2h.2zM172.8 70.3h.2zM172.8 70.4h.2zM172.8 70.4h.2zM172.8 70.5h.2z"/>
<path d="M173.5 67.1h.2zM173.3 67.2h.4zM173.2 67.3h.5zM173.1 67.4h.6zM173 67.5h.7zM173 67.6h.7zM173 67.6h.6zM173 67.7h.6zM173 67.8h.6zM173 67.9h.6zM173 68h.6zM173 68.1h.6zM173 68.2h.6zM173 68.2h.5zM173 68.3h.5zM173 68.4h.5zM173 68.5h.5zM173 68.6h.5zM173 68.7h.5zM173 68.7h.5zM173 68.8h.5zM173 68.9h.4zM173 69h.4zM173 69.1h.4zM173 69.2h.4zM173 69.3h.4zM173 69.3h.4zM173 69.4h.4zM173 69.5h.3zM173 69.6h.3zM173 69.7h.3zM173 69.8h.3zM173 69.8h.3zM173 69.9h.3zM173 70h.3zM173 70.1h.2zM173 70.2h.2zM173 70.3h.2zM173 70.4h.2zM173 70.4h.2zM173 70.5h.2zM173 70.6h.2zM173 70.7h.2zM173 70.8h.1zM173 70.9h.1zM173 71h.1zM173 71h.1zM173 71.1h.1zM173 71.2h.1zM173 71.3h.1z"/>
<path d="M69.9 94.7h.2zM69.9 94.7h.3zM69.9 94.8h.5zM69.9 94.9h.5zM69.9 95h.6zM69.9 95.1h.6zM70 95.2h.5zM70 95.2h.5zM70 95.3h.5zM70 95.4h.5zM70 95.5h.5zM70 95.6h.5zM70 95.7h.5zM70.1 95.8h.4zM70.1 95.8h.4zM70.1 95.9h.4zM70.1 96h.4zM70.1 96.1h.4zM70.1 96.2h.4zM70.1 96.3h.4zM70.1 96.4h.4zM70.2 96.4h.3zM70.2 96.5h.3zM70.2 96.6h.3zM70.2 96.7h.3zM70.2 96.8h.3zM70.2 96.9h.3zM70.2 96.9h.3zM70.3 97h.2zM70.3 97.1h.2zM70.3 97.2h.2zM70.3 97.3h.2zM70.3 97.4h.2zM70.3 97.5h.2zM70.3 97.5h.2zM70.4 97.6h.1zM70.4 97.7h.1zM70.4 97.8h.1zM70.4 97.9h.1zM70.4 98h.1zM70.4 98h.1zM70.4 98.1h.1zM70.4 98.2h.1z"/>
<path d="M71 94.7h.1zM70.9 94.7h.2zM70.8 94.8h.3zM70.7 94.9h.4zM70.5 95h.6zM70.5 95.1h.6zM70.5 95.2h.6zM70.5 95.2h.5zM70.5 95.3h.5zM70.5 95.4h.5zM70.5 95.5h.5zM70.5 95.6h.5zM70.5 95.7h.5zM70.5 95.8h.5zM70.5 95.8h.5zM70.5 95.9h.5zM70.5 96h.5zM70.5 96.1h.5zM70.5 96.2h.5zM70.5 96.3h.5zM70.5 96.4h.5zM70.5 96.4h.5zM70.5 96.5h.5zM70.5 96.6h.5zM70.5 96.7h.4zM70.5 96.8h.4zM70.5 96.9h.4zM70.5 96.9h.4zM70.5 97h.4zM70.5 97.1h.4zM70.5 97.2h.4zM70.5 97.3h.4zM70.5 97.4h.3zM70.5 97.5h.3zM70.5 97.5h.3zM70.5 97.6h.3zM70.5 97.7h.3zM70.5 97.8h.3zM70.5 97.9h.3zM70.5 98h.3zM70.5 98h.3zM70.5 98.1h.2zM70.5 98.2h.2zM70.5 98.3h.2zM70.5 98.4h.2zM70.5 98.5h.2zM70.5 98.6h.2zM70.5 98.6h.2zM70.5 98.7h.2z"/>
<path d="M172.8 83.5h.2zM172.8 83.6h.2zM172.8 83.7h.2zM172.8 83.7h.2zM172.8 83.8h.2zM172.8 83.9h.2zM172.8 84h.2zM172.8 84.1h.2zM172.8 84.2h.2zM172.7 84.2h.3zM172.7 84.3h.3zM172.7 84.4h.3zM172.7 84.5h.3zM172.7 84.6h.3zM172.7 84.7h.3zM172.7 84.8h.3zM172.7 84.8h.3zM172.6 84.9h.4zM172.6 85h.4zM172.6 85.1h.4zM172.6 85.2h.4zM172.6 85.3h.4zM172.6 85.3h.4zM172.6 85.4h.4zM172.6 85.5h.4zM172.6 85.6h.4zM172.6 85.7h.4zM172.6 85.8h.4zM172.6 85.9h.4zM172.6 85.9h.4zM172.6 86h.4zM172.6 86.1h.4zM172.6 86.2h.4zM172.6 86.3h.4zM172.5 86.4h.5zM172.5 86.4h.5zM172.5 86.5h.5zM172.5 86.6h.4zM172.5 86.7h.3zM172.5 86.8h.2zM172.5 86.9h.1z"/>
<path d="M173 82.7h.1zM173 82.8h.1zM173 82.9h.1zM173 83h.1zM173 83.1h.1zM173 83.1h.1zM173 83.2h.1zM173 83.3h.2zM173 83.4h.2zM173 83.5h.2zM173 83.6h.2zM173 83.7h.2zM173 83.7h.2zM173 83.8h.2zM173 83.9h.2zM173 84h.3zM173 84.1h.3zM173 84.2h.3zM173 84.2h.3zM173 84.3h.3zM173 84.4h.3zM173 84.5h.3zM173 84.6h.4zM173 84.7h.4zM173 84.8h.4zM173 84.8h.4zM173 84.9h.4zM173 85h.4zM173 85.1h.4zM173 85.2h.5zM173 85.3h.5zM173 85.3h.5zM173 85.4h.5zM173 85.5h.5zM173 85.6h.5zM173 85.7h.5zM173 85.8h.5zM173 85.9h.6zM173 85.9h.6zM173 86h.6zM173 86.1h.6zM173 86.2h.6zM173 86.3h.6zM173 86.4h.6zM173 86.4h.7zM173 86.5h.7zM173.1 86.6h.6zM173.2 86.7h.5zM173.3 86.8h.4zM173.5 86.9h.2z"/>
<path d="M78.1 114h.6zM78.1 114h1.3zM78.2 114.1h2zM78.3 114.2h2.6zM78.4 114.3h3.2zM78.5 114.4h3.8z"/>
<path d="M78.1 109h.6zM78.1 109.1h1.3zM78.2 109.1h2zM78.3 109.2h2.6zM78.4 109.3h3.2zM78.5 109.4h3.8z"/>
<path d="M78.5 114.5h4.5zM78.5 114.6h3.9zM78.4 114.6h3.4zM78.3 114.7h2.8zM78.2 114.8h2.3zM78.2 114.9h1.7zM78.1 115h1.1zM78.1 115.1h.6z"/>
<path d="M78.5 109.5h4.5zM78.5 109.6h3.9zM78.4 109.6h3.4zM78.3 109.7h2.8zM78.2 109.8h2.3zM78.2 109.9h1.7zM78.1 110h1.1zM78.1 110.1h.6z"/>
<path d="M84 109.5h4.5zM84.7 109.6h3.9zM85.3 109.6h3.3zM85.9 109.7h2.8zM86.5 109.8h2.2zM87.1 109.9h1.7zM87.8 110h1.1zM88.4 110.1h.6z"/>
<path d="M88.3 109h.7zM87.6 109.1h1.3zM86.9 109.1h1.9zM86.2 109.2h2.5zM85.4 109.3h3.2zM84.8 109.4h3.8z"/>
<path d="M90.5 114.5h4.5zM91.2 114.6h3.9zM91.8 114.6h3.4zM92.5 114.7h2.7zM93 114.8h2.2zM93.6 114.9h1.7zM94.3 115h1.1zM94.9 115.1h.6z"/>
<path d="M94.8 114h.7zM94.1 114h1.3zM93.4 114.1h1.9zM92.7 114.2h2.5zM91.9 114.3h3.3zM91.3 114.4h3.8z"/>
</g>
<text font-size="15.1" x="86" y="270.1">Нажимной фланец</text>
<g font-size="10.9">
<text x="169.8" y="22.8">Ra 3,2</text>
<text x="105.1" y="248.5">МЦТР.00010294.00.001</text>
</g>
<text font-size="10.8" x="89.3" y="9" transform="rotate(-180 89.3 9)">МЦТР.00010294.00.001</text>
<text font-size="10.5" x="86.6" y="288.5">ПрутокД16.ТКР18ГОСТ21488-97</text>
<g font-size="8.5">
<text x="120.5" y="53.8">Ç2,5</text>
<text x="66.7" y="97.4" transform="rotate(-90 66.7 97.4)">Ç</text>
</g>
<g font-size="7.8">
<text x="66.7" y="69.9" transform="rotate(-90 66.7 69.9)">)</text>
<text x="66.7" y="82.7" transform="rotate(-90 66.7 82.7)">(</text>
<text x="170.5" y="79.5" transform="rotate(-90 170.5 79.5)">4</text>
<text x="66.7" y="88.7" transform="rotate(-90 66.7 88.7)">d</text>
<text x="66.7" y="85.9" transform="rotate(-90 66.7 85.9)">9</text>
<text x="66.7" y="94" transform="rotate(-90 66.7 94)">1</text>
<text x="66.7" y="91.9" transform="rotate(-90 66.7 91.9)">4</text>
<text x="53.8" y="106.9">0,4•45Å</text>
<text x="97.5" y="112">3</text>
<text x="53.8" y="116.1">2 фаски</text>
<text x="25.5" y="221">1. H12, h12, ±IT12/2.</text>
<text x="171.1" y="267.5">1,23 г</text>
<text x="190.5" y="267.5">2,5:1</text>
</g>
<text font-size="7.5" x="161.3" y="267.5">А</text>
<g font-size="5.4">
<text x="12.8" y="46.9" transform="rotate(-90 12.8 46.9)">Перв. примен.</text>
<text x="18.8" y="55.2" transform="rotate(-90 18.8 55.2)">МЦТР.00010301.00.001</text>
<text x="12.8" y="103.8" transform="rotate(-90 12.8 103.8)">Справ. №</text>
<text x="12.8" y="176.7" transform="rotate(-90 12.8 176.7)">Подп. и дата</text>
<text x="12.8" y="205.8" transform="rotate(-90 12.8 205.8)">Инв. № дубл.</text>
<text x="12.8" y="231.6" transform="rotate(-90 12.8 231.6)">Взам. инв. №</text>
<text x="18.8" y="249.1" transform="rotate(-90 18.8 249.1)">29.07.23</text>
<text x="159.1" y="256.8">Лит.</text>
<text x="173.1" y="256.8">Масса</text>
<text x="188" y="256.8">Масштаб</text>
<text x="12.8" y="261.7" transform="rotate(-90 12.8 261.7)">Подп. и дата</text>
<text x="41.2" y="261.8">№ докум.</text>
<text x="63.6" y="261.8">Подп.</text>
<text x="21" y="266.8">Разраб.</text>
<text x="38" y="266.8">Сакович</text>
<text x="21" y="271.8">Пров.</text>
<text x="38" y="271.8">Закржевский</text>
<text x="21" y="276.8">Т.контр.</text>
<text x="156.9" y="276.8">Лист</text>
<text x="177.9" y="276.8">Листов</text>
<text x="198.4" y="276.8">1</text>
<text x="21" y="286.8">Н.контр.</text>
<text x="12.8" y="290.8" transform="rotate(-90 12.8 290.8)">Инв. № подл.</text>
<text x="18.8" y="290.2" transform="rotate(-90 18.8 290.2)">000003-23</text>
<text x="21" y="291.8">Утв.</text>
<text x="96" y="296.8">Копировал</text>
<text x="166" y="296.8">Формат</text>
<text x="186" y="296.8">A4</text>
</g>
<g font-size="5.3">
<text x="21.1" y="261.8">Изм.</text>
<text x="28.1" y="261.8">Лист</text>
<text x="76.1" y="261.8">Дата</text>
</g>
<g font-size="5.1">
<text x="62.7" y="70.8" transform="rotate(-90 62.7 70.8)">0</text>
<text x="62.7" y="77.6" transform="rotate(-90 62.7 77.6)">0</text>
<text x="62.7" y="75.5" transform="rotate(-90 62.7 75.5)">,</text>
<text x="62.7" y="74.8" transform="rotate(-90 62.7 74.8)">0</text>
<text x="62.7" y="72.7" transform="rotate(-90 62.7 72.7)">5</text>
<text x="68.5" y="77.6" transform="rotate(-90 68.5 77.6)">,</text>
<text x="68.5" y="76.9" transform="rotate(-90 68.5 76.9)">0</text>
<text x="68.5" y="74.8" transform="rotate(-90 68.5 74.8)">9</text>
<text x="68.5" y="72.7" transform="rotate(-90 68.5 72.7)">3</text>
<text x="62.7" y="79.5" transform="rotate(-90 62.7 79.5)">-</text>
<text x="68.5" y="81.6" transform="rotate(-90 68.5 81.6)">-</text>
<text x="68.5" y="79.7" transform="rotate(-90 68.5 79.7)">0</text>
</g>
</svg>
